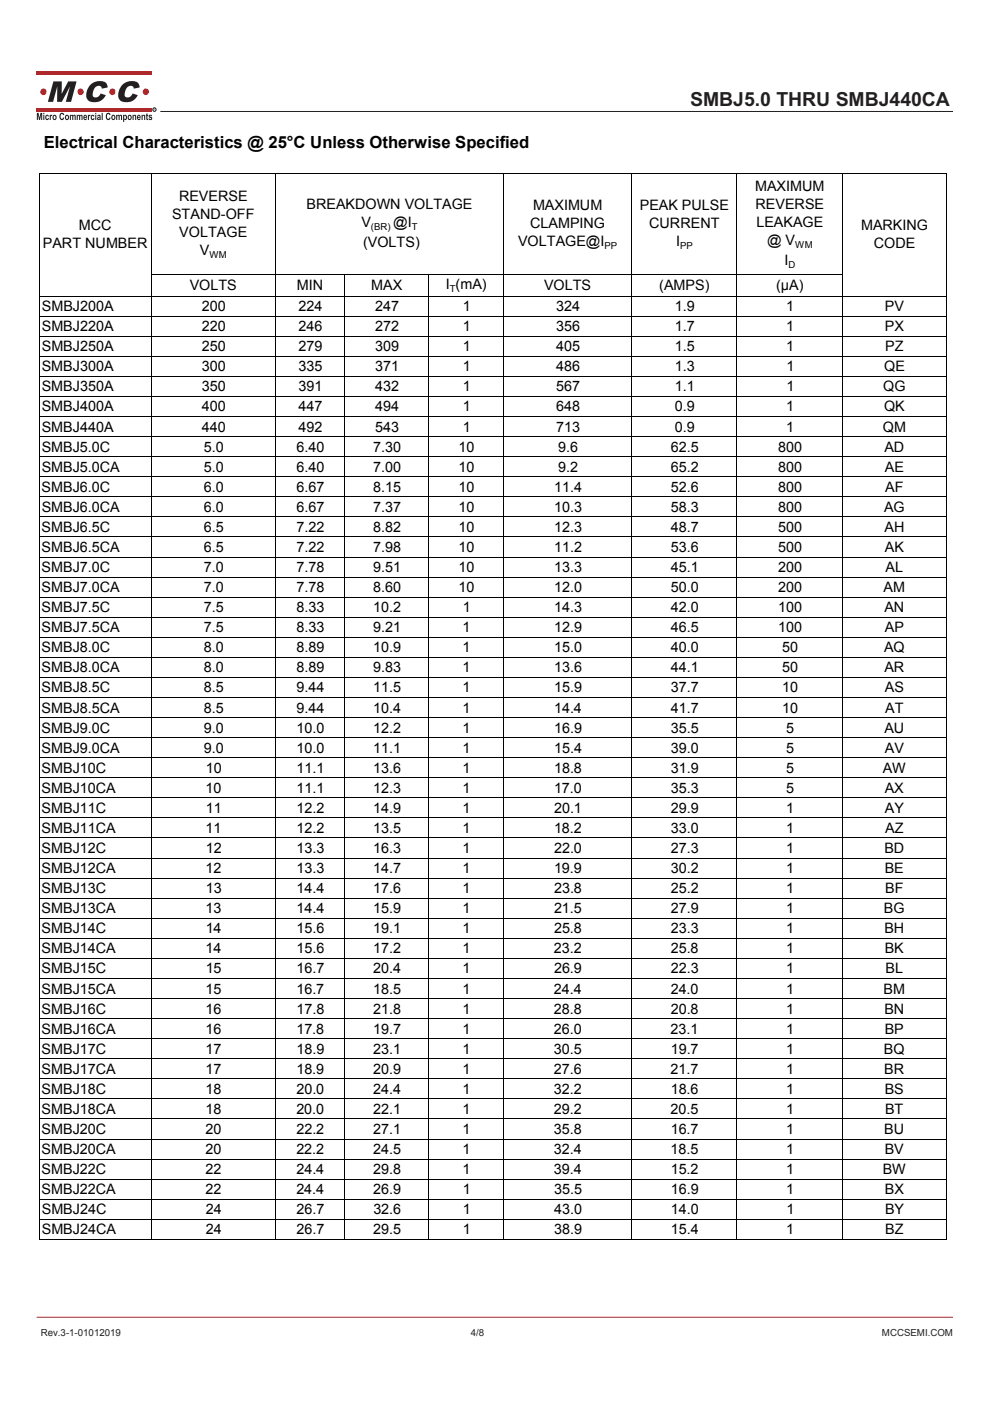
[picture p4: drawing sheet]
<svg xmlns="http://www.w3.org/2000/svg" width="210mm" height="297mm" viewBox="0 0 210 297" stroke-linecap="round" stroke-linejoin="round" font-family="sans-serif">
<g fill="#d62629">
<path d="M7.8 15.2h24.4v.8h-24.4z"/>
<path d="M7.8 22.8h24.4v.8h-24.4z"/>
</g>
<g fill="#231f20">
<path d="M7.8 23.9h.4l.2 1.1 .2-1.1h.3v1.5h-.2v-1.1l-.2 1.1h-.2l-.3-1.1v1.1h-.2zM9.2 23.9h.2v.3h-.2zM9.2 24.3h.2v1.1h-.2zM9.7 24.5l.4-.2 .3 .4h-.2l-.1-.1a.32 .32 0 0 0-.3 .3 .32 .32 0 0 0 .3 .3l.1-.2 .2 .1a.44 .44 0 0 1-.6 .3 .44 .44 0 0 1-.2-.7zM10.5 24.3h.2v.2l.2-.2 .2 .1-.1 .2-.2 .1v.7h-.3zM11.3 24.5a.49 .49 0 0 1 .7 .4 .49 .49 0 0 1-.7 .4l-.2-.4zM11.4 24.6l.1 .6a.29 .29 0 0 0 .3-.3 .29 .29 0 0 0-.4-.3zM12.9 24l.4-.1 .3 .4-.2 .1-.2-.2a.52 .52 0 0 0-.4 .5 .52 .52 0 0 0 .4 .5l.2-.3 .2 .1a.54 .54 0 0 1-.6 .4 .54 .54 0 0 1-.4-.7zM13.9 24.5a.49 .49 0 0 1 .7 .4 .49 .49 0 0 1-.7 .4l-.1-.4zM14.1 24.6v.6a.29 .29 0 0 0 .3-.3 .29 .29 0 0 0-.3-.3zM14.8 24.3h.2v.2l.3-.2a.27 .27 0 0 0 .2 .2 .27 .27 0 0 0 .3-.2l.2 .2 .1 .9h-.3l-.1-.9-.1 .2-.1 .7h-.2l-.1-.9-.1 .2-.1 .7h-.2zM16.3 24.3h.2v.2l.2-.2a.27 .27 0 0 0 .3 .2 .27 .27 0 0 0 .2-.2l.3 .2v.9h-.2l-.1-.9-.2 .2v.7h-.2l-.1-.9-.2 .2v.7h-.2zM17.8 24.5l.3-.2 .3 .2 .1 .5h-.6v.1l.2 .1 .1-.1h.3a.45 .45 0 0 1-.7 .3 .45 .45 0 0 1-.1-.7zM18 24.6l-.1 .2h.3l-.1-.2zM18.6 24.3h.2v.2l.2-.2 .2 .1-.1 .2-.2 .1v.7h-.3zM19.4 24.5l.4-.2 .2 .4h-.2l-.1-.1a.32 .32 0 0 0-.2 .3 .32 .32 0 0 0 .3 .3v-.2l.2 .1a.44 .44 0 0 1-.6 .3 .44 .44 0 0 1-.1-.7zM20.2 23.9h.2v.3h-.2zM20.2 24.3h.2v1.1h-.2zM20.7 24.4a.36 .36 0 0 1 .5-.1 .36 .36 0 0 1 .1 .4l.1 .7-.3-.1a.34 .34 0 0 1-.5-.2 .34 .34 0 0 1 .4-.3v-.2h-.4zM20.8 25.1a.2 .2 0 0 0 .4 0 .2 .2 0 0 0-.4 0zM21.6 23.9h.2v1.5h-.2zM22.7 24l.5-.1 .3 .4-.3 .1-.1-.2a.52 .52 0 0 0-.4 .5 .52 .52 0 0 0 .4 .5l.1-.3 .3 .1a.54 .54 0 0 1-.7 .4 .54 .54 0 0 1-.4-.7zM23.7 24.5a.49 .49 0 0 1 .8 .4 .49 .49 0 0 1-.8 .4l-.1-.4zM23.9 24.6l.1 .6a.29 .29 0 0 0 .3-.3 .29 .29 0 0 0-.4-.3zM24.6 24.3h.2v.2l.3-.2a.27 .27 0 0 0 .3 .2 .27 .27 0 0 0 .2-.2l.3 .2v.9h-.2l-.2-.9-.1 .2v.7h-.2l-.2-.9-.1 .2v.7h-.3zM26.1 24.3h.2v.2l.1-.1a.51 .51 0 0 1 .6 .5 .51 .51 0 0 1-.6 .5l-.1 .5h-.2zM26.4 24.6a.31 .31 0 0 0-.1 .4 .31 .31 0 0 0 .4 .2v-.5zM27.2 24.5a.49 .49 0 0 1 .7 .4 .49 .49 0 0 1-.7 .4l-.1-.4zM27.4 24.6v.6a.29 .29 0 0 0 .3-.3 .29 .29 0 0 0-.3-.3zM28.1 24.3h.2v.2l.1-.1a.31 .31 0 0 1 .4 0 .31 .31 0 0 1 .1 .4v.6h-.2v-.7l-.2-.2-.1 .2-.1 .7h-.2zM29.2 24.5l.2-.2 .3 .2 .1 .5h-.5v.1l.2 .1 .1-.1h.2a.45 .45 0 0 1-.6 .3 .45 .45 0 0 1-.1-.7zM29.3 24.6v.2h.3l-.1-.2zM30 24.3h.2v.2l.2-.1a.31 .31 0 0 1 .3 0 .31 .31 0 0 1 .1 .4v.6h-.2v-.7l-.2-.2-.1 .2-.1 .7h-.2zM31 24.1l.3-.1v.3h.1v.3h-.1l.1 .9-.3-.2-.2-.7zM31.6 24.4l.4-.1 .3 .3-.4-.1-.2 .2a.42 .42 0 0 1 .5 .3 .42 .42 0 0 1-.3 .5l-.4-.4 .6 .1-.6-.4z"/>
<path d="M11.3 17.3h1.8v2.6l1.4-2.6h1.7l-1.1 4.3h-1.1l.9-3.3-1.8 3.3h-1l.1-3.3-.9 3.3h-1.1zM19.1 18a2.61 2.61 0 0 1 3.5-.3l.2 .8-1.2 .3a.74 .74 0 0 0-.6-.7 .74 .74 0 0 0-.8 .5 1.82 1.82 0 0 0-.4 1.9 1.09 1.09 0 0 0 1.6-.7l1 .4a2.49 2.49 0 0 1-3.9 .9 2.76 2.76 0 0 1 .6-3.1zM25.9 18a2.61 2.61 0 0 1 3.5-.3l.2 .8-1.2 .3a.74 .74 0 0 0-.6-.7 .74 .74 0 0 0-.9 .5 1.82 1.82 0 0 0-.3 1.9 1.09 1.09 0 0 0 1.5-.7l1.1 .4a2.49 2.49 0 0 1-3.9 .9 2.76 2.76 0 0 1 .6-3.1z"/>
</g>
<g fill="#d62629">
<circle cx="30.9" cy="19.5" r=".68"/>
<circle cx="23.8" cy="19.5" r=".68"/>
<circle cx="17.1" cy="19.5" r=".68"/>
<circle cx="9.2" cy="19.5" r=".68"/>
</g>
<circle cx="32.7" cy="23.2" r=".37" fill="none" stroke="#231f20" stroke-width=".21"/>
<path d="M32.6 23h.3l-.1 .3 .2 .1-.3-.1-.1 .1zM32.7 23.1v.1h.2z" fill="#231f20"/>
<path d="M34 23.6h168.1" fill="none" stroke="#231f20" stroke-width=".21"/>
<path d="M7.8 279.3h194.3" fill="none" stroke="#d62629" stroke-width=".21"/>
<g fill="none" stroke="#000" stroke-width=".21">
<path d="M32.1 36.9v225.9M58.4 36.9v225.9M106.8 36.9v225.9M134 36.9v225.9M156.3 36.9v225.9M178.7 36.9v225.9M200.8 36.9h-192.5v225.9h192.5l-.1-225.9M32.1 58.2h146.6M73.1 58.2v204.6M90.9 58.2v204.6M8.3 62.8h192.5M8.3 67h192.5"/>
<path d="M8.3 71.3h192.5M8.3 75.5h192.5M8.3 79.8h192.5M8.3 84.1h192.5M8.3 88.3h192.5M8.3 92.6h192.5M8.3 96.8h192.5M8.3 101.1h192.5M8.3 105.3h192.5M8.3 109.6h192.5M8.3 113.8h192.5M8.3 118.1h192.5"/>
<path d="M8.3 122.4h192.5M8.3 126.6h192.5M8.3 130.9h192.5M8.3 135.1h192.5M8.3 139.4h192.5M8.3 143.6h192.5M8.3 147.9h192.5M8.3 152.1h192.5M8.3 156.4h192.5M8.3 160.7h192.5M8.3 164.9h192.5M8.3 169.2h192.5"/>
<path d="M8.3 173.4h192.5M8.3 177.7h192.5M8.3 181.9h192.5M8.3 186.2h192.5M8.3 190.4h192.5M8.3 194.7h192.5M8.3 198.9h192.5M8.3 203.2h192.5M8.3 207.5h192.5M8.3 211.7h192.5M8.3 216h192.5M8.3 220.2h192.5"/>
<path d="M8.3 224.5h192.5M8.3 228.7h192.5M8.3 233h192.5M8.3 237.2h192.5M8.3 241.5h192.5M8.3 245.8h192.5M8.3 250h192.5M8.3 254.3h192.5M8.3 258.5h192.5"/>
</g>
<text font-size="4.1" fill="#231f20" x="146.4" y="22.4">SMBJ5.0 THRU SMBJ440CA</text>
<text font-size="3.5" x="9.3" y="31.5">Electrical Characteristics @ 25°C Unless Otherwise Specified</text>
<g font-size="3">
<text x="160.2" y="40.6">MAXIMUM</text>
<text x="36.5" y="46.5">STAND-OFF</text>
<text x="38" y="42.7">REVERSE</text>
<text x="65" y="44.4">BREAKDOWN VOLTAGE</text>
<text x="113.1" y="44.6">MAXIMUM</text>
<text x="135.7" y="44.6">PEAK PULSE</text>
<text x="160.3" y="44.4">REVERSE</text>
<text x="9.1" y="52.6">PART NUMBER</text>
<text x="16.7" y="48.8">MCC</text>
<text x="38" y="50.3">VOLTAGE</text>
<text x="76.7" y="48.2">V</text>
<text x="77" y="52.4">(VOLTS)</text>
<text x="83.4" y="48.2">@I</text>
<text x="109.9" y="52.2">VOLTAGE@I</text>
<text x="112.4" y="48.4">CLAMPING</text>
<text x="137.7" y="48.4">CURRENT</text>
<text x="143.4" y="52.2">I</text>
<text x="160.4" y="48.2">LEAKAGE</text>
<text x="162.7" y="52">@ V</text>
<text x="182.6" y="48.8">MARKING</text>
<text x="185.3" y="52.6">CODE</text>
<text x="42.4" y="54.1">V</text>
<text x="166.4" y="56.2">I</text>
<text x="8.9" y="66">SMBJ200A</text>
<text x="40.2" y="61.5">VOLTS</text>
<text x="42.8" y="66">200</text>
<text x="63" y="61.5">MIN</text>
<text x="63.3" y="66">224</text>
<text x="78.7" y="61.5">MAX</text>
<text x="79.6" y="66">247</text>
<text x="94.5" y="61.3">I (mA)</text>
<text x="98.1" y="66">1</text>
<text x="115.4" y="61.5">VOLTS</text>
<text x="117.9" y="66">324</text>
<text x="139.8" y="61.5">(AMPS)</text>
<text x="143.1" y="66">1.9</text>
<text x="164.6" y="61.5">(μA)</text>
<text x="166.8" y="66">1</text>
<text x="187.7" y="66">PV</text>
<text x="8.9" y="70.2">SMBJ220A</text>
<text x="42.8" y="70.2">220</text>
<text x="63.3" y="70.2">246</text>
<text x="79.6" y="70.2">272</text>
<text x="98.1" y="70.2">1</text>
<text x="117.9" y="70.2">356</text>
<text x="143.1" y="70.2">1.7</text>
<text x="166.8" y="70.2">1</text>
<text x="187.7" y="70.2">PX</text>
<text x="8.9" y="74.5">SMBJ250A</text>
<text x="42.8" y="74.5">250</text>
<text x="63.3" y="74.5">279</text>
<text x="79.6" y="74.5">309</text>
<text x="98.1" y="74.5">1</text>
<text x="117.9" y="74.5">405</text>
<text x="143.1" y="74.5">1.5</text>
<text x="166.8" y="74.5">1</text>
<text x="187.8" y="74.5">PZ</text>
<text x="8.8" y="83">SMBJ350A</text>
<text x="8.9" y="78.7">SMBJ300A</text>
<text x="42.8" y="83">350</text>
<text x="42.8" y="78.7">300</text>
<text x="63.3" y="83">391</text>
<text x="63.3" y="78.7">335</text>
<text x="79.6" y="83">432</text>
<text x="79.6" y="78.7">371</text>
<text x="98.1" y="83">1</text>
<text x="98.1" y="78.7">1</text>
<text x="117.9" y="83">567</text>
<text x="117.9" y="78.7">486</text>
<text x="143.1" y="83">1.1</text>
<text x="143.1" y="78.7">1.3</text>
<text x="166.8" y="83">1</text>
<text x="166.8" y="78.7">1</text>
<text x="187.3" y="83">QG</text>
<text x="187.5" y="78.7">QE</text>
<text x="8.8" y="87.2">SMBJ400A</text>
<text x="42.8" y="87.2">400</text>
<text x="63.3" y="87.2">447</text>
<text x="79.6" y="87.2">494</text>
<text x="98.1" y="87.2">1</text>
<text x="117.9" y="87.2">648</text>
<text x="143.1" y="87.2">0.9</text>
<text x="166.8" y="87.2">1</text>
<text x="187.5" y="87.2">QK</text>
<text x="8.8" y="95.7">SMBJ5.0C</text>
<text x="8.8" y="91.5">SMBJ440A</text>
<text x="42.8" y="91.5">440</text>
<text x="43.2" y="95.7">5.0</text>
<text x="62.9" y="95.7">6.40</text>
<text x="63.3" y="91.5">492</text>
<text x="79.2" y="95.7">7.30</text>
<text x="79.6" y="91.5">543</text>
<text x="97.3" y="95.7">10</text>
<text x="98.1" y="91.5">1</text>
<text x="117.9" y="91.5">713</text>
<text x="118.4" y="95.7">9.6</text>
<text x="142.3" y="95.7">62.5</text>
<text x="143.1" y="91.5">0.9</text>
<text x="165.1" y="95.7">800</text>
<text x="166.8" y="91.5">1</text>
<text x="187.3" y="91.5">QM</text>
<text x="187.6" y="95.7">AD</text>
<text x="8.8" y="100">SMBJ5.0CA</text>
<text x="43.2" y="100">5.0</text>
<text x="62.9" y="100">6.40</text>
<text x="79.2" y="100">7.00</text>
<text x="97.3" y="100">10</text>
<text x="118.4" y="100">9.2</text>
<text x="142.3" y="100">65.2</text>
<text x="165.1" y="100">800</text>
<text x="187.7" y="100">AE</text>
<text x="8.8" y="104.3">SMBJ6.0C</text>
<text x="43.2" y="104.3">6.0</text>
<text x="62.9" y="104.3">6.67</text>
<text x="79.2" y="104.3">8.15</text>
<text x="97.3" y="104.3">10</text>
<text x="117.5" y="104.3">11.4</text>
<text x="142.3" y="104.3">52.6</text>
<text x="165.1" y="104.3">800</text>
<text x="187.8" y="104.3">AF</text>
<text x="8.8" y="112.8">SMBJ6.5C</text>
<text x="8.8" y="108.5">SMBJ6.0CA</text>
<text x="43.2" y="108.5">6.0</text>
<text x="43.2" y="112.8">6.5</text>
<text x="62.9" y="112.8">7.22</text>
<text x="62.9" y="108.5">6.67</text>
<text x="79.2" y="112.8">8.82</text>
<text x="79.2" y="108.5">7.37</text>
<text x="97.3" y="108.5">10</text>
<text x="97.3" y="112.8">10</text>
<text x="117.5" y="108.5">10.3</text>
<text x="117.5" y="112.8">12.3</text>
<text x="142.3" y="108.5">58.3</text>
<text x="142.3" y="112.8">48.7</text>
<text x="165.1" y="108.5">800</text>
<text x="165.1" y="112.8">500</text>
<text x="187.5" y="108.5">AG</text>
<text x="187.6" y="112.8">AH</text>
<text x="8.8" y="117">SMBJ6.5CA</text>
<text x="43.2" y="117">6.5</text>
<text x="62.9" y="117">7.22</text>
<text x="79.2" y="117">7.98</text>
<text x="97.3" y="117">10</text>
<text x="117.5" y="117">11.2</text>
<text x="142.3" y="117">53.6</text>
<text x="165.1" y="117">500</text>
<text x="187.7" y="117">AK</text>
<text x="8.8" y="121.3">SMBJ7.0C</text>
<text x="8.8" y="125.5">SMBJ7.0CA</text>
<text x="43.2" y="125.5">7.0</text>
<text x="43.2" y="121.3">7.0</text>
<text x="62.9" y="121.3">7.78</text>
<text x="62.9" y="125.5">7.78</text>
<text x="79.2" y="125.5">8.60</text>
<text x="79.2" y="121.3">9.51</text>
<text x="97.3" y="125.5">10</text>
<text x="97.3" y="121.3">10</text>
<text x="117.5" y="125.5">12.0</text>
<text x="117.5" y="121.3">13.3</text>
<text x="142.3" y="125.5">50.0</text>
<text x="142.3" y="121.3">45.1</text>
<text x="165.1" y="125.5">200</text>
<text x="165.1" y="121.3">200</text>
<text x="187.4" y="125.5">AM</text>
<text x="187.8" y="121.3">AL</text>
<text x="8.8" y="129.8">SMBJ7.5C</text>
<text x="43.2" y="129.8">7.5</text>
<text x="62.9" y="129.8">8.33</text>
<text x="79.2" y="129.8">10.2</text>
<text x="98.1" y="129.8">1</text>
<text x="117.5" y="129.8">14.3</text>
<text x="142.3" y="129.8">42.0</text>
<text x="165.1" y="129.8">100</text>
<text x="187.6" y="129.8">AN</text>
<text x="8.8" y="134">SMBJ7.5CA</text>
<text x="43.2" y="134">7.5</text>
<text x="62.9" y="134">8.33</text>
<text x="79.2" y="134">9.21</text>
<text x="98.1" y="134">1</text>
<text x="117.5" y="134">12.9</text>
<text x="142.3" y="134">46.5</text>
<text x="165.1" y="134">100</text>
<text x="187.7" y="134">AP</text>
<text x="8.8" y="138.3">SMBJ8.0C</text>
<text x="8.8" y="142.6">SMBJ8.0CA</text>
<text x="43.2" y="142.6">8.0</text>
<text x="43.2" y="138.3">8.0</text>
<text x="62.9" y="138.3">8.89</text>
<text x="62.9" y="142.6">8.89</text>
<text x="79.2" y="142.6">9.83</text>
<text x="79.2" y="138.3">10.9</text>
<text x="98.1" y="142.6">1</text>
<text x="98.1" y="138.3">1</text>
<text x="117.5" y="142.6">13.6</text>
<text x="117.5" y="138.3">15.0</text>
<text x="142.3" y="142.6">44.1</text>
<text x="142.3" y="138.3">40.0</text>
<text x="165.9" y="142.6">50</text>
<text x="165.9" y="138.3">50</text>
<text x="187.5" y="138.3">AQ</text>
<text x="187.6" y="142.6">AR</text>
<text x="8.8" y="146.8">SMBJ8.5C</text>
<text x="43.2" y="146.8">8.5</text>
<text x="62.9" y="146.8">9.44</text>
<text x="79.2" y="146.8">11.5</text>
<text x="98.1" y="146.8">1</text>
<text x="117.5" y="146.8">15.9</text>
<text x="142.3" y="146.8">37.7</text>
<text x="165.9" y="146.8">10</text>
<text x="187.7" y="146.8">AS</text>
<text x="8.8" y="151.1">SMBJ8.5CA</text>
<text x="8.8" y="155.3">SMBJ9.0C</text>
<text x="43.2" y="151.1">8.5</text>
<text x="43.2" y="155.3">9.0</text>
<text x="62.9" y="151.1">9.44</text>
<text x="62.9" y="155.3">10.0</text>
<text x="79.2" y="151.1">10.4</text>
<text x="79.2" y="155.3">12.2</text>
<text x="98.1" y="151.1">1</text>
<text x="98.1" y="155.3">1</text>
<text x="117.5" y="151.1">14.4</text>
<text x="117.5" y="155.3">16.9</text>
<text x="142.3" y="151.1">41.7</text>
<text x="142.3" y="155.3">35.5</text>
<text x="165.9" y="151.1">10</text>
<text x="166.8" y="155.3">5</text>
<text x="187.6" y="155.3">AU</text>
<text x="187.7" y="151.1">AT</text>
<text x="8.8" y="159.6">SMBJ9.0CA</text>
<text x="43.2" y="159.6">9.0</text>
<text x="62.9" y="159.6">10.0</text>
<text x="79.2" y="159.6">11.1</text>
<text x="98.1" y="159.6">1</text>
<text x="117.5" y="159.6">15.4</text>
<text x="142.3" y="159.6">39.0</text>
<text x="166.8" y="159.6">5</text>
<text x="187.7" y="159.6">AV</text>
<text x="8.8" y="163.8">SMBJ10C</text>
<text x="43.6" y="163.8">10</text>
<text x="62.9" y="163.8">11.1</text>
<text x="79.2" y="163.8">13.6</text>
<text x="98.1" y="163.8">1</text>
<text x="117.5" y="163.8">18.8</text>
<text x="142.3" y="163.8">31.9</text>
<text x="166.8" y="163.8">5</text>
<text x="187.2" y="163.8">AW</text>
<text x="8.8" y="168.1">SMBJ10CA</text>
<text x="8.8" y="172.3">SMBJ11C</text>
<text x="43.6" y="168.1">10</text>
<text x="43.6" y="172.3">11</text>
<text x="62.9" y="168.1">11.1</text>
<text x="62.9" y="172.3">12.2</text>
<text x="79.1" y="168.1">12.3</text>
<text x="79.2" y="172.3">14.9</text>
<text x="98.1" y="168.1">1</text>
<text x="98.1" y="172.3">1</text>
<text x="117.5" y="168.1">17.0</text>
<text x="117.5" y="172.3">20.1</text>
<text x="142.3" y="168.1">35.3</text>
<text x="142.3" y="172.3">29.9</text>
<text x="166.7" y="168.1">5</text>
<text x="166.8" y="172.3">1</text>
<text x="187.7" y="168.1">AX</text>
<text x="187.7" y="172.3">AY</text>
<text x="8.8" y="176.6">SMBJ11CA</text>
<text x="43.6" y="176.6">11</text>
<text x="62.9" y="176.6">12.2</text>
<text x="79.1" y="176.6">13.5</text>
<text x="98.1" y="176.6">1</text>
<text x="117.5" y="176.6">18.2</text>
<text x="142.3" y="176.6">33.0</text>
<text x="166.7" y="176.6">1</text>
<text x="187.7" y="176.6">AZ</text>
<text x="8.8" y="180.9">SMBJ12C</text>
<text x="8.8" y="185.1">SMBJ12CA</text>
<text x="43.6" y="185.1">12</text>
<text x="43.6" y="180.9">12</text>
<text x="62.9" y="185.1">13.3</text>
<text x="62.9" y="180.9">13.3</text>
<text x="79.1" y="185.1">14.7</text>
<text x="79.2" y="180.9">16.3</text>
<text x="98.1" y="185.1">1</text>
<text x="98.1" y="180.9">1</text>
<text x="117.5" y="185.1">19.9</text>
<text x="117.5" y="180.9">22.0</text>
<text x="142.3" y="185.1">30.2</text>
<text x="142.3" y="180.9">27.3</text>
<text x="166.7" y="185.1">1</text>
<text x="166.8" y="180.9">1</text>
<text x="187.6" y="180.9">BD</text>
<text x="187.7" y="185.1">BE</text>
<text x="8.8" y="189.4">SMBJ13C</text>
<text x="43.6" y="189.4">13</text>
<text x="62.9" y="189.4">14.4</text>
<text x="79.2" y="189.4">17.6</text>
<text x="98.1" y="189.4">1</text>
<text x="117.5" y="189.4">23.8</text>
<text x="142.3" y="189.4">25.2</text>
<text x="166.8" y="189.4">1</text>
<text x="187.7" y="189.4">BF</text>
<text x="8.8" y="197.9">SMBJ14C</text>
<text x="8.8" y="193.6">SMBJ13CA</text>
<text x="43.6" y="193.6">13</text>
<text x="43.6" y="197.9">14</text>
<text x="62.9" y="193.6">14.4</text>
<text x="62.9" y="197.9">15.6</text>
<text x="79.1" y="193.6">15.9</text>
<text x="79.2" y="197.9">19.1</text>
<text x="98.1" y="193.6">1</text>
<text x="98.1" y="197.9">1</text>
<text x="117.5" y="193.6">21.5</text>
<text x="117.5" y="197.9">25.8</text>
<text x="142.3" y="193.6">27.9</text>
<text x="142.3" y="197.9">23.3</text>
<text x="166.7" y="193.6">1</text>
<text x="166.7" y="197.9">1</text>
<text x="187.5" y="193.6">BG</text>
<text x="187.6" y="197.9">BH</text>
<text x="8.8" y="202.1">SMBJ14CA</text>
<text x="43.6" y="202.1">14</text>
<text x="62.9" y="202.1">15.6</text>
<text x="79.1" y="202.1">17.2</text>
<text x="98.1" y="202.1">1</text>
<text x="117.5" y="202.1">23.2</text>
<text x="142.3" y="202.1">25.8</text>
<text x="166.7" y="202.1">1</text>
<text x="187.7" y="202.1">BK</text>
<text x="8.8" y="206.4">SMBJ15C</text>
<text x="43.6" y="206.4">15</text>
<text x="62.9" y="206.4">16.7</text>
<text x="79.2" y="206.4">20.4</text>
<text x="98.1" y="206.4">1</text>
<text x="117.5" y="206.4">26.9</text>
<text x="142.3" y="206.4">22.3</text>
<text x="166.7" y="206.4">1</text>
<text x="187.8" y="206.4">BL</text>
<text x="8.8" y="214.9">SMBJ16C</text>
<text x="8.8" y="210.6">SMBJ15CA</text>
<text x="43.6" y="210.6">15</text>
<text x="43.6" y="214.9">16</text>
<text x="62.9" y="210.6">16.7</text>
<text x="62.9" y="214.9">17.8</text>
<text x="79.1" y="210.6">18.5</text>
<text x="79.1" y="214.9">21.8</text>
<text x="98.1" y="210.6">1</text>
<text x="98.1" y="214.9">1</text>
<text x="117.5" y="210.6">24.4</text>
<text x="117.5" y="214.9">28.8</text>
<text x="142.3" y="210.6">24.0</text>
<text x="142.3" y="214.9">20.8</text>
<text x="166.7" y="210.6">1</text>
<text x="166.7" y="214.9">1</text>
<text x="187.4" y="210.6">BM</text>
<text x="187.6" y="214.9">BN</text>
<text x="8.8" y="219.2">SMBJ16CA</text>
<text x="43.6" y="219.2">16</text>
<text x="62.9" y="219.2">17.8</text>
<text x="79.1" y="219.2">19.7</text>
<text x="98.1" y="219.2">1</text>
<text x="117.5" y="219.2">26.0</text>
<text x="142.2" y="219.2">23.1</text>
<text x="166.7" y="219.2">1</text>
<text x="187.6" y="219.2">BP</text>
<text x="8.8" y="223.4">SMBJ17C</text>
<text x="8.8" y="227.7">SMBJ17CA</text>
<text x="43.6" y="227.7">17</text>
<text x="43.6" y="223.4">17</text>
<text x="62.9" y="227.7">18.9</text>
<text x="62.9" y="223.4">18.9</text>
<text x="79.1" y="227.7">20.9</text>
<text x="79.1" y="223.4">23.1</text>
<text x="98.1" y="227.7">1</text>
<text x="98.1" y="223.4">1</text>
<text x="117.5" y="227.7">27.6</text>
<text x="117.5" y="223.4">30.5</text>
<text x="142.2" y="227.7">21.7</text>
<text x="142.3" y="223.4">19.7</text>
<text x="166.7" y="227.7">1</text>
<text x="166.7" y="223.4">1</text>
<text x="187.5" y="223.4">BQ</text>
<text x="187.6" y="227.7">BR</text>
<text x="8.8" y="231.9">SMBJ18C</text>
<text x="43.6" y="231.9">18</text>
<text x="62.9" y="231.9">20.0</text>
<text x="79.1" y="231.9">24.4</text>
<text x="98.1" y="231.9">1</text>
<text x="117.5" y="231.9">32.2</text>
<text x="142.3" y="231.9">18.6</text>
<text x="166.7" y="231.9">1</text>
<text x="187.6" y="231.9">BS</text>
<text x="8.8" y="236.2">SMBJ18CA</text>
<text x="43.6" y="236.2">18</text>
<text x="62.9" y="236.2">20.0</text>
<text x="79.1" y="236.2">22.1</text>
<text x="98.1" y="236.2">1</text>
<text x="117.5" y="236.2">29.2</text>
<text x="142.2" y="236.2">20.5</text>
<text x="166.7" y="236.2">1</text>
<text x="187.7" y="236.2">BT</text>
<text x="8.8" y="240.4">SMBJ20C</text>
<text x="8.8" y="244.7">SMBJ20CA</text>
<text x="43.6" y="244.7">20</text>
<text x="43.6" y="240.4">20</text>
<text x="62.9" y="244.7">22.2</text>
<text x="62.9" y="240.4">22.2</text>
<text x="79.1" y="244.7">24.5</text>
<text x="79.1" y="240.4">27.1</text>
<text x="98.1" y="244.7">1</text>
<text x="98.1" y="240.4">1</text>
<text x="117.5" y="244.7">32.4</text>
<text x="117.5" y="240.4">35.8</text>
<text x="142.2" y="244.7">18.5</text>
<text x="142.3" y="240.4">16.7</text>
<text x="166.7" y="244.7">1</text>
<text x="166.7" y="240.4">1</text>
<text x="187.6" y="240.4">BU</text>
<text x="187.6" y="244.7">BV</text>
<text x="8.8" y="248.9">SMBJ22C</text>
<text x="43.6" y="248.9">22</text>
<text x="62.9" y="248.9">24.4</text>
<text x="79.1" y="248.9">29.8</text>
<text x="98.1" y="248.9">1</text>
<text x="117.5" y="248.9">39.4</text>
<text x="142.3" y="248.9">15.2</text>
<text x="166.7" y="248.9">1</text>
<text x="187.2" y="248.9">BW</text>
<text x="8.8" y="253.2">SMBJ22CA</text>
<text x="8.9" y="257.5">SMBJ24C</text>
<text x="43.6" y="253.2">22</text>
<text x="43.7" y="257.5">24</text>
<text x="62.9" y="253.2">24.4</text>
<text x="62.9" y="257.5">26.7</text>
<text x="79.1" y="253.2">26.9</text>
<text x="79.2" y="257.5">32.6</text>
<text x="98.1" y="253.2">1</text>
<text x="98.1" y="257.5">1</text>
<text x="117.5" y="253.2">35.5</text>
<text x="117.5" y="257.5">43.0</text>
<text x="142.3" y="253.2">16.9</text>
<text x="142.3" y="257.5">14.0</text>
<text x="166.8" y="253.2">1</text>
<text x="166.8" y="257.5">1</text>
<text x="187.7" y="253.2">BX</text>
<text x="187.7" y="257.5">BY</text>
<text x="8.9" y="261.7">SMBJ24CA</text>
<text x="43.6" y="261.7">24</text>
<text x="62.9" y="261.7">26.7</text>
<text x="79.2" y="261.7">29.5</text>
<text x="98.1" y="261.7">1</text>
<text x="117.5" y="261.7">38.9</text>
<text x="142.3" y="261.7">15.4</text>
<text x="166.8" y="261.7">1</text>
<text x="187.8" y="261.7">BZ</text>
</g>
<g font-size="2.1" fill="#231f20">
<text x="8.6" y="283.2">Rev.3-1-01012019</text>
<text x="99.8" y="283.2">4/8</text>
<text x="187.1" y="283.2">MCCSEMI.COM</text>
</g>
<g font-size="2">
<text x="78.7" y="48.8">(BR)</text>
<text x="87.3" y="48.8">T</text>
<text x="128.2" y="52.8">PP</text>
<text x="144.2" y="52.8">PP</text>
<text x="168.7" y="52.6">WM</text>
<text x="44.4" y="54.7">WM</text>
<text x="167.2" y="56.8">D</text>
<text x="95.4" y="61.9">T</text>
</g>
</svg>
